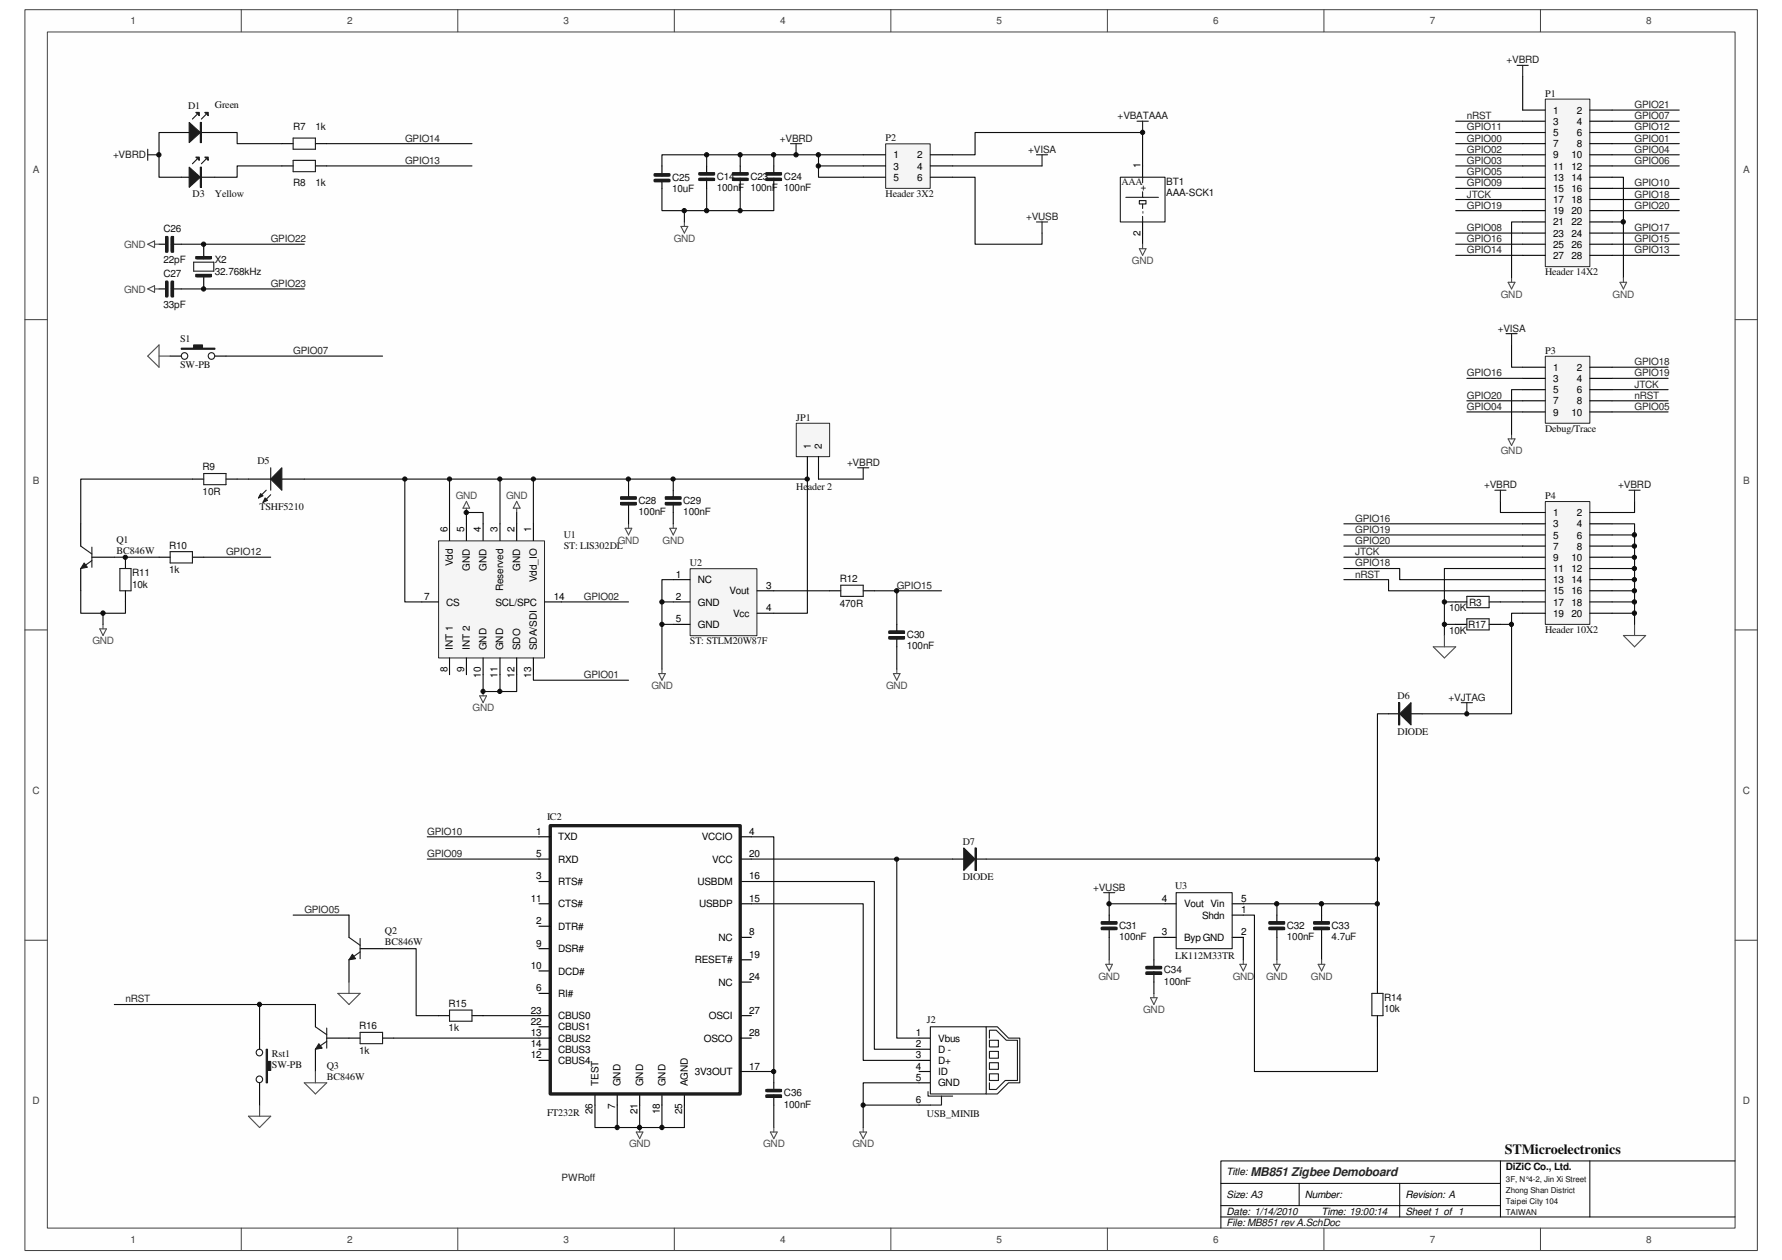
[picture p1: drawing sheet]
<svg xmlns="http://www.w3.org/2000/svg" width="420mm" height="297mm" viewBox="0 0 420 297" stroke-linecap="round" stroke-linejoin="round" font-family="sans-serif">
<path d="M5.9 2.3h408.4v292.5h-408.4z" fill="#fefefe"/>
<path d="M5.9 2.3h408.4v292.5h-408.4z" fill="none" stroke="#404040" stroke-width=".24"/>
<path d="M11.2 7.6h397.9v281.9h-397.9z" fill="#fefefe"/>
<g fill="none" stroke="#404040" stroke-width=".24">
<path d="M11.2 7.5h397.9v282h-397.9zM56.9 2.2v5.3M107.9 2.2v5.3M159 2.2v5.3M210 2.2v5.3M261.1 2.2v5.3M312.2 2.2v5.3M363.2 2.2v5.3M5.9 75.4h5.2M409.1 75.4h5.3M5.9 148.5h5.2M409.1 148.5h5.3"/>
<path d="M5.9 221.7h5.2M409.1 221.7h5.3M56.9 289.5v5.3M107.9 289.5v5.3M159 289.5v5.3M210 289.5v5.3M261.1 289.5v5.3M312.2 289.5v5.3M363.2 289.5v5.3"/>
</g>
<path d="M287.9 279h65.9M306.3 279v5.2M330 279v7.9M353.8 273.7v13.2M374.9 273.7v13.2M409.1 273.7h-121.2v15.8M287.9 284.2h65.9M287.9 286.9h121.2" fill="none" stroke="#000" stroke-width=".24"/>
<path d="M269.4 54.9v2.7M61.2 257.9v2.6" fill="none" stroke="#0e0e0e" stroke-width=".26"/>
<path d="M268.6 58.6h1.6l-.8 1.6zM269.4 57.6v1M58.6 263.1h5.2l-2.6 2.7zM61.2 260.5v2.6" fill="none" stroke="#4c4c4c" stroke-width=".26"/>
<path d="M61.2 244.7v2.7M61.2 255.3v2.6" fill="none" stroke="#000" stroke-width=".26"/>
<path d="M62.8 247.4h.3v2.8h.7v2.1h-.7v3h-.3z" fill-rule="evenodd" fill="#1c1c1c"/>
<g fill="none" stroke="#1c1c1c" stroke-width=".26">
<path d="M39.1 55.8h.5v3.6h-.5zM40.4 55.8h.5v3.6h-.5zM154.3 42.3h3.6v.5h-3.6zM154.3 41h3.6v.5h-3.6zM164.8 40.7h3.7v.5h-3.7zM164.8 42h3.7v.5h-3.7zM172.7 40.7h3.7v.5h-3.7zM172.7 42h3.7v.5h-3.7zM180.6 40.7h3.7v.5h-3.7zM180.6 42h3.7v.5h-3.7zM39.1 66.3h.5v3.7h-.5zM40.4 66.3h.5v3.7h-.5z"/>
<path d="M45.7 61.8h4.7v2.1h-4.7zM46.2 64.7h3.7v.5h-3.7zM46.2 60.5h3.7v.5h-3.7zM46.4 60.7h3.2M46.4 65h3.2M48 60.2v.5M48 65v.5M62.8 247.4h.3v2.8h.7v2.1h-.7v3h-.3z"/>
<circle cx="61.2" cy="254.4" r=".77"/>
<circle cx="61.2" cy="248.1" r=".77"/>
</g>
<g fill="none" stroke="#000" stroke-width=".26">
<path d="M156.1 39.1v1.9M166.6 39.1v1.6M174.5 39.1v1.6M182.4 39.1v1.6M37.5 57.6h1.6M40.9 57.6h1.8M48 57.6v2.6M156.1 42.8v1.6M166.6 42.5v1.9M174.5 42.5v1.9M182.4 42.5v1.9M37.5 68.1h1.6"/>
<path d="M40.9 68.1h1.8M48 65.5v2.6M40.1 83.9h2.6M50.7 83.9h2.6"/>
</g>
<g fill="none" stroke="#1c1c1c" stroke-width=".79">
<path d="M39.3 56v3.2M40.6 56v3.2M154.5 42.5h3.2M154.5 41.2h3.2M165 41h3.2M165 42.3h3.2M173 41h3.1M173 42.3h3.1M180.9 41h3.1M180.9 42.3h3.1M39.3 66.5v3.2M40.6 66.5v3.2"/>
<path d="M46.4 65h3.2M46.4 60.7h3.2"/>
</g>
<path d="M156.1 39.1v-2.6h26.3v2.6M166.6 36.5v2.6M174.5 36.5v2.6M42.7 57.6h29M156.1 44.4v5.3h18.4M161.4 49.7v2.6M166.6 44.4v5.3M174.5 44.4v5.3h7.9v-5.3M42.7 68.1h29" fill="none" stroke="#0e0e0e" stroke-width=".26"/>
<path d="M34.8 57.6l1.6-.8v1.6zM36.4 57.6h1.1M160.6 53.4h1.6l-.8 1.5zM161.4 52.3v1.1M34.8 68.1l1.6-.7v1.5zM36.4 68.1h1.1" fill="none" stroke="#4c4c4c" stroke-width=".26"/>
<path d="M42.7 82.1h3v-.8h2v.8h3v.2h-8z" fill-rule="evenodd" fill="#1c1c1c"/>
<g fill="none" stroke="#1c1c1c" stroke-width=".26">
<path d="M46.4 37.5l-1 1.1M48.5 37.5l-1 1.1M42.7 82.1h3v-.8h2v.8h3v.2h-8z"/>
<circle cx="43.5" cy="83.9" r=".77"/>
<circle cx="49.8" cy="83.9" r=".77"/>
</g>
<path d="M42.7 41.8h1.9M47.5 41.8h3.2" fill="none" stroke="#000" stroke-width=".26"/>
<path d="M44.6 39.4l2.6 2.4-2.6 2.4z" fill="#1c1c1c"/>
<path d="M44.6 39.4l2.6 2.4-2.6 2.4zM47.2 39.4h.3v4.8h-.3z" fill="none" stroke="#1c1c1c" stroke-width=".26"/>
<path d="M47.4 39.4v4.8" fill="none" stroke="#1c1c1c" stroke-width=".25"/>
<path d="M48.3 37h.8v.8z" fill="#1c1c1c"/>
<path d="M48.3 37h.8v.8z" fill="none" stroke="#1c1c1c" stroke-width=".26"/>
<path d="M46.2 37h.8v.8z" fill="#1c1c1c"/>
<path d="M46.2 37h.8v.8zM46.4 27l-1 1.1M48.5 27l-1 1.1" fill="none" stroke="#1c1c1c" stroke-width=".26"/>
<path d="M42.7 31.2h1.9M47.5 31.2h3.2" fill="none" stroke="#000" stroke-width=".26"/>
<path d="M44.6 28.9l2.6 2.3-2.6 2.4z" fill="#1c1c1c"/>
<path d="M44.6 28.9l2.6 2.3-2.6 2.4zM47.2 28.9h.3v4.7h-.3z" fill="none" stroke="#1c1c1c" stroke-width=".26"/>
<path d="M47.4 28.9v4.7" fill="none" stroke="#1c1c1c" stroke-width=".25"/>
<path d="M48.3 26.5h.8v.8z" fill="#1c1c1c"/>
<path d="M48.3 26.5h.8v.8z" fill="none" stroke="#1c1c1c" stroke-width=".26"/>
<path d="M46.2 26.5h.8v.8z" fill="#1c1c1c"/>
<path d="M46.2 26.5h.8v.8zM69.1 32.6h5.3v2.6h-5.3zM69.1 37.8h5.3v2.7h-5.3z" fill="none" stroke="#1c1c1c" stroke-width=".26"/>
<path d="M66.5 33.9h2.6M66.5 39.1h2.6M74.4 33.9h2.6M74.4 39.1h2.6" fill="none" stroke="#000" stroke-width=".26"/>
<path d="M42.7 31.2h-5.2v10.6h5.2M50.7 31.2h5.2v2.7h10.6M66.5 39.1h-10.6v2.7h-5.2M77 39.1h34.3M77 33.9h34.3" fill="none" stroke="#0e0e0e" stroke-width=".26"/>
<path d="M162.8 134.1h15.7v15.8h-15.7z" fill="#f5f5f5"/>
<path d="M162.7 134.1h15.8v15.8h-15.8z" fill="none" stroke="#262626" stroke-width=".24"/>
<path d="M158.7 136.7h4M178.5 139.3h3.9M158.7 141.9h4M158.7 147.2h4M178.5 144.6h3.9" fill="none" stroke="#000" stroke-width=".26"/>
<path d="M103.5 127.6h24.9v27.5h-24.9z" fill="#f5f5f5"/>
<path d="M103.4 127.5h25v27.6h-25z" fill="none" stroke="#262626" stroke-width=".24"/>
<g fill="none" stroke="#000" stroke-width=".26">
<path d="M106 123.5v3.9M110 123.5v3.9M113.9 123.5v3.9M117.9 123.5v3.9M121.8 123.5v3.9M125.8 123.5v3.9M99.4 141.9h4M106 155.1v3.9M110 155.1v3.9M113.9 155.1v3.9M117.9 155.1v3.9M121.8 155.1v3.9"/>
<path d="M125.8 155.1v3.9M128.4 141.9h4"/>
</g>
<path d="M110 118.2l.7 1.6h-1.5zM110 119.8v1M121.8 118.2l.8 1.6h-1.6zM121.8 119.8v1M155.3 158.8h1.6l-.8 1.6zM156.1 157.7v1.1M113.1 164h1.6l-.8 1.7zM113.9 163v1" fill="none" stroke="#4c4c4c" stroke-width=".26"/>
<path d="M110 123.5v-2.7h3.9v2.7M121.8 120.8v2.7M158.7 136.7h-2.6v21M113.9 159v4h4v-4M156.1 141.9h2.6M156.1 147.2h2.6" fill="none" stroke="#0e0e0e" stroke-width=".26"/>
<path d="M187.8 99.8h7.8v7.9h-7.8z" fill="#f5f5f5"/>
<path d="M187.7 99.8h7.9v7.9h-7.9z" fill="none" stroke="#262626" stroke-width=".24"/>
<path d="M148.2 115.6v1.5M148.2 119v1.8M158.7 115.6v1.5M158.7 119v1.8M190.4 107.7v5.2M193 107.7v5.2M195.6 139.3h2.6M203.5 139.3h2.7M211.4 147.2v1.6M211.4 150.6v1.9" fill="none" stroke="#000" stroke-width=".26"/>
<g fill="none" stroke="#0e0e0e" stroke-width=".26">
<path d="M343.2 31.2h15.8M343.2 33.9h15.8M343.2 36.5h15.8M380.1 31.2h15.8M380.1 33.9h15.8M380.1 36.5h15.8M380.1 28.6h15.8M380.1 39.1h15.8M343.2 41.8h15.8M343.2 44.4h15.8M343.2 47h15.8M343.2 49.7h15.8"/>
<path d="M343.2 54.9h15.8M343.2 57.6h15.8M380.1 41.8h2.7v10.5M380.1 52.3h2.7v13.2M380.1 44.4h15.8M380.1 47h15.8M380.1 49.7h15.8M380.1 54.9h15.8M380.1 57.6h15.8M343.2 60.2h15.8M380.1 60.2h15.8M53.3 83.9h36.9"/>
<path d="M106 112.9h-10.5v29h3.9M125.8 112.9h64.6v31.7h-8M148.2 112.9v2.7M158.7 112.9v2.7M193 112.9h10.5M148.2 120.8v2.7M158.7 120.8v2.7M182.4 139.3h13.2M206.2 139.3h5.2v7.9M211.4 139.3h10.6M132.4 141.9h15.8M211.4 152.5v5.2"/>
</g>
<path d="M146.3 117.1h3.7v.6h-3.7zM146.3 118.4h3.7v.6h-3.7zM156.9 117.1h3.7v.6h-3.7zM156.9 118.4h3.7v.6h-3.7zM198.2 138h5.3v2.6h-5.3zM209.6 148.8h3.7v.5h-3.7zM209.6 150.1h3.7v.5h-3.7z" fill="none" stroke="#1c1c1c" stroke-width=".26"/>
<path d="M146.6 117.4h3.2M146.6 118.7h3.2M157.1 117.4h3.2M157.1 118.7h3.2M209.8 149.1h3.2M209.8 150.4h3.2" fill="none" stroke="#1c1c1c" stroke-width=".79"/>
<path d="M355.6 66.5h1.6l-.8 1.6zM356.4 65.5v1M382 66.5h1.5l-.7 1.6zM382.8 65.5v1M34.8 83.9l2.7-2.6v5.3zM37.5 83.9h2.6M147.4 124.5h1.6l-.8 1.6zM148.2 123.5v1M157.9 124.5h1.6l-.8 1.6zM158.7 123.5v1M210.6 158.8h1.6l-.8 1.6zM211.4 157.7v1.1" fill="none" stroke="#4c4c4c" stroke-width=".26"/>
<path d="M364.4 84h10.5v15.8h-10.5z" fill="#f5f5f5"/>
<path d="M364.4 84h10.5v15.8h-10.5z" fill="none" stroke="#262626" stroke-width=".24"/>
<g fill="none" stroke="#000" stroke-width=".26">
<path d="M269.4 39.1v2.7M269.4 52.3v2.6M359 86.6h5.3M359 89.2h5.3M359 91.9h5.3M359 94.5h5.3M359 97.1h5.3M374.9 86.6h5.2M374.9 89.2h5.2M374.9 91.9h5.2M374.9 94.5h5.2M374.9 97.1h5.2"/>
<path d="M182.4 255.3v1.5M182.4 258.7v1.8M216.7 244.7h2.7M216.7 247.4h2.7M216.7 250h2.7M216.7 252.6h2.7M216.7 255.3h2.7M216.7 260.5h2.7"/>
</g>
<path d="M355.6 103.5h1.6l-.8 1.5zM356.4 102.4v1.1M150 266.9h1.6l-.8 1.5zM150.8 265.8v1.1M202.7 266.9h1.6l-.8 1.5zM203.5 265.8v1.1" fill="none" stroke="#4c4c4c" stroke-width=".26"/>
<g fill="none" stroke="#0e0e0e" stroke-width=".26">
<path d="M343.2 28.6h15.8M343.2 39.1h15.8M359 52.3h-2.6v13.2M345.9 97.1h13.1M345.9 94.5h13.1M345.9 89.2h13.1M356.4 81.3v5.3h2.6M359 91.9h-2.6v10.5M380.1 91.9h13.2M380.1 97.1h13.2M380.1 94.5h13.2M380.1 89.2h13.2"/>
<path d="M380.1 86.6h13.2M100.7 197.3h26.4M100.7 202.5h26.4M177.2 207.8h29v39.6h10.5M177.2 252.6h5.2v2.7M145.5 260.5v5.3h10.6v-5.3M182.4 260.5v5.3"/>
</g>
<g fill="none" stroke="#1c1c1c" stroke-width=".26">
<path d="M357.7 15.4h2.6M359 15.4v2.6M268.1 28.6h2.7M269.4 28.6v2.6M264.1 41.8h10.6v10.5h-10.6zM265.5 46.5h7.6M268.6 47.3h1.6v.8h-1.6zM269.4 41.8v1.3M269.4 45.2v1.3M269.4 48.1v1M269.4 51v1.3M180.6 256.8h3.7v.5h-3.7z"/>
<path d="M180.6 258.1h3.7v.6h-3.7zM218.8 257.3v1.1h3.2M219.4 242.1h13.1v15.8h-13.1zM224.6 258.4h-2.6v2.1h-2.6M232.5 242.1h2.7l2.6 2.6h2.6v10.6h-2.6l-2.6 2.6h-2.7M233.3 245.2h2.1v1.6h-2.1zM233.3 247.9h2.1v1.6h-2.1zM233.3 250.5h2.1v1.6h-2.1zM233.3 253.2h2.1v1.5h-2.1zM233.3 244.7v-1.8h1.6l2.4 2.3h2.6v9.5h-2.9l-2.1 2.1h-1.6v-1.5"/>
</g>
<path d="M180.9 257.1h3.1M180.9 258.4h3.1" fill="none" stroke="#1c1c1c" stroke-width=".79"/>
<path d="M208.9 34h10.4v10.4h-10.4z" fill="#f5f5f5"/>
<path d="M208.8 33.9h10.5v10.5h-10.5z" fill="none" stroke="#262626" stroke-width=".24"/>
<g fill="none" stroke="#000" stroke-width=".26">
<path d="M203.5 36.5h5.3M203.5 39.1h5.3M219.4 36.5h5.2M219.4 39.1h5.2M203.5 41.8h5.3M219.4 41.8h5.2M261.5 215.7v1.6M261.5 219.2v1.8M301.1 215.7v1.6M301.1 219.2v1.8M311.6 215.7v1.6M311.6 219.2v1.8"/>
<path d="M103.4 239.4h2.6M111.3 239.4h2.6M272.1 226.3v1.5M272.1 229.7v1.8M82.3 244.7h2.6M90.2 244.7h2.6"/>
</g>
<g fill="none" stroke="#0e0e0e" stroke-width=".26">
<path d="M359 18v8M182.4 36.5h10.6v5.3h10.5M193 36.5h10.5M193 39.1h10.5M224.6 36.5h5.3v-5.3h39.5v7.9M224.6 39.1h21.1M380.1 26h15.8M224.6 41.8h5.3v15.8h15.8v-2.7M117.9 112.9h7.9v10.6M106 123.5v-10.6h11.9v10.6M125.8 159v1.4h22.4M177.2 197.3h5.2v55.3"/>
<path d="M177.2 213.1h26.3v36.9h13.2M274.7 213.1h-13.2v2.6M113.9 239.4h13.2M261.5 221v5.3M272.1 231.5v2.7M274.7 221h-2.6v5.3M293.1 221v5.3M301.1 221v5.3M311.6 221v5.3M92.8 244.7h34.3M140.3 260.5v5.3h5.2M161.4 260.5v5.3h-5.3"/>
</g>
<g fill="none" stroke="#1c1c1c" stroke-width=".26">
<path d="M34.8 36.5h2.7M34.8 35.2v2.6M186.4 33.9h2.6M187.7 33.9v2.6M244.4 36.5h2.6M245.7 36.5v2.6M244.4 52.3h2.6M245.7 52.3v2.6M355.1 78.7h2.6M356.4 78.7v2.6M202.2 110.3h2.6M203.5 110.3v2.6"/>
<path d="M259.7 217.3h3.6v.5h-3.6zM259.7 218.6h3.6v.6h-3.6zM260.2 210.4h2.6M261.5 210.4v2.7M299.2 217.3h3.7v.5h-3.7zM299.2 218.6h3.7v.6h-3.7zM309.7 217.3h3.7v.5h-3.7zM309.7 218.6h3.7v.6h-3.7zM106 238.1h5.3v2.6h-5.3zM270.2 227.8h3.7v.6h-3.7zM270.2 229.2h3.7v.5h-3.7zM84.9 243.4h5.3v2.6h-5.3z"/>
</g>
<path d="M259.9 217.6h3.2M259.9 218.9h3.2M299.5 217.6h3.1M299.5 218.9h3.1M310 217.6h3.2M310 218.9h3.2M270.5 228.1h3.1M270.5 229.4h3.1" fill="none" stroke="#1c1c1c" stroke-width=".79"/>
<path d="M260.7 227.3h1.6l-.8 1.6zM261.5 226.3v1M271.3 235.2h1.5l-.7 1.6zM272.1 234.2v1M292.3 227.3h1.6l-.8 1.6zM293.1 226.3v1M300.3 227.3h1.5l-.7 1.6zM301.1 226.3v1M310.8 227.3h1.6l-.8 1.6zM311.6 226.3v1M181.6 266.9h1.6l-.8 1.5zM182.4 265.8v1.1" fill="none" stroke="#4c4c4c" stroke-width=".26"/>
<path d="M364.4 23.4h10.5v39.5h-10.5z" fill="#f5f5f5"/>
<path d="M364.4 23.4h10.5v39.5h-10.5z" fill="none" stroke="#262626" stroke-width=".24"/>
<g fill="none" stroke="#000" stroke-width=".26">
<path d="M359 26h5.3M359 28.6h5.3M359 31.2h5.3M359 33.9h5.3M359 36.5h5.3M359 39.1h5.3M374.9 26h5.2M374.9 28.6h5.2M374.9 31.2h5.2M374.9 33.9h5.2M374.9 36.5h5.2M374.9 39.1h5.2"/>
<path d="M359 41.8h5.3M359 44.4h5.3M359 47h5.3M359 49.7h5.3M359 52.3h5.3M359 54.9h5.3M359 57.6h5.3M374.9 41.8h5.2M374.9 44.4h5.2M374.9 47h5.2M374.9 49.7h5.2M374.9 52.3h5.2"/>
<path d="M374.9 54.9h5.2M374.9 57.6h5.2M359 60.2h5.3M374.9 60.2h5.2M58.6 112.9h5.2M66.5 112.9h5.2"/>
</g>
<path d="M69.1 215.7h13.2" fill="none" stroke="#0e0e0e" stroke-width=".26"/>
<path d="M66.5 110.3v5.3l-2.7-2.7z" fill="#1c1c1c"/>
<path d="M62.8 115.6l-1.9 1.8M63.8 116.6l-1.8 1.8M66.5 110.3v5.3l-2.7-2.7z" fill="none" stroke="#1c1c1c" stroke-width=".26"/>
<path d="M61.5 116.4l.5 .5-1.1 .5z" fill="#1c1c1c"/>
<path d="M61.5 116.4l.5 .5-1.1 .5z" fill="none" stroke="#1c1c1c" stroke-width=".26"/>
<path d="M62.5 117.4l.6 .5-1.1 .5z" fill="#1c1c1c"/>
<path d="M48 111.6h5.3v2.7h-5.3zM62.5 117.4l.6 .5-1.1 .5zM63.8 110.3v5.3M19 128.7l2.7 1.9M21.7 132.2l-2.7 1.8M21.7 129v4.7" fill="none" stroke="#1c1c1c" stroke-width=".26"/>
<path d="M45.4 112.9h2.6M53.3 112.9h2.6M19 123.5v5.2M19 134v5.3M21.7 131.4h5.3" fill="none" stroke="#000" stroke-width=".26"/>
<path d="M55.9 112.9h2.7" fill="none" stroke="#0e0e0e" stroke-width=".26"/>
<path d="M19.8 132.7l.8 1-1.6 .3z" fill="#1c1c1c"/>
<path d="M19.8 132.7l.8 1-1.6 .3z" fill="none" stroke="#1c1c1c" stroke-width=".24"/>
<g fill="none" stroke="#0e0e0e" stroke-width=".26">
<path d="M45.4 112.9h-26.4v10.6M71.7 112.9h23.8M385.4 118.2v2.6h-5.3M19 139.3v5.3h10.6v-2.7M27 131.4h10.5M48 131.4h15.8M316.9 134h13.1v2.7h29M316.9 136.7h10.5v2.6h31.6M316.9 131.4h42.1M316.9 123.5h42.1M316.9 128.7h42.1M316.9 126.1h42.1"/>
<path d="M24.3 144.6v2.6M121.8 159v4h-3.9M211.4 202.5v42.2h5.3M293.1 213.1h18.5v2.6M301.1 213.1v2.6M27 236.8h47.4M216.7 255.3h-13.2v5.2h13.2M150.8 260.5v5.3M203.5 260.5v5.3"/>
</g>
<path d="M29.6 131.4v2.6M29.6 139.3v2.6M37.5 131.4h2.6M45.4 131.4h2.6M327.4 168.3h2.6M332.7 168.3h2.6M274.7 213.1h2.6M290.5 213.1h2.6M290.5 215.7h2.6M274.7 221h2.6M290.5 221h2.6" fill="none" stroke="#000" stroke-width=".26"/>
<path d="M384.1 115.6h2.6M385.4 115.6v2.6M28.3 134h2.6v5.3h-2.6zM40.1 130h5.3v2.7h-5.3zM329.8 165.7h.2v5.2h-.2zM344.5 165.7h2.7M345.9 165.7v2.6M277.3 210.4h13.2v13.2h-13.2z" fill="none" stroke="#1c1c1c" stroke-width=".26"/>
<path d="M23.5 148.3h1.6l-.8 1.5zM24.3 147.2v1.1" fill="none" stroke="#4c4c4c" stroke-width=".26"/>
<path d="M329.9 165.7v5.2" fill="none" stroke="#1c1c1c" stroke-width=".25"/>
<path d="M330 168.3l2.7-2.6v5.2z" fill="#1c1c1c"/>
<path d="M330 168.3l2.7-2.6v5.2zM229.9 199.9h.3v5.3h-.3z" fill="none" stroke="#1c1c1c" stroke-width=".26"/>
<path d="M224.6 202.5h2.6M229.9 202.5h2.6" fill="none" stroke="#000" stroke-width=".26"/>
<path d="M230 199.9v5.3" fill="none" stroke="#1c1c1c" stroke-width=".25"/>
<path d="M227.2 199.9l2.7 2.6-2.7 2.7z" fill="#1c1c1c"/>
<path d="M345.9 140.6h5.2v2.7h-5.2zM345.9 145.9h5.2v2.6h-5.2zM227.2 199.9l2.7 2.6-2.7 2.7z" fill="none" stroke="#1c1c1c" stroke-width=".26"/>
<g fill="none" stroke="#0e0e0e" stroke-width=".26">
<path d="M353.8 118.2v2.6h5.2M359 134h-18.4v15.8M380.1 123.5h5.3v23.7M380.1 126.1h5.3M380.1 128.7h5.3M380.1 131.4h5.3M380.1 134h5.3M380.1 136.7h5.3M380.1 139.3h5.3M340.6 141.9h2.6M340.6 147.2h2.6M353.8 141.9h5.2"/>
<path d="M380.1 141.9h5.3M380.1 144.6h5.3M327.4 168.3h-2.6v34.2M177.2 202.5h47.4"/>
</g>
<path d="M337.9 152.5h5.3l-2.6 2.6zM340.6 149.8v2.7M382.8 149.8h5.2l-2.6 2.7zM385.4 147.2v2.6" fill="none" stroke="#4c4c4c" stroke-width=".26"/>
<path d="M343.2 141.9h2.7M343.2 147.2h2.7M351.1 141.9h2.7M351.1 147.2h2.7" fill="none" stroke="#000" stroke-width=".26"/>
<path d="M364.4 118.3h10.5v28.9h-10.5z" fill="#f5f5f5"/>
<path d="M364.4 118.2h10.5v29h-10.5z" fill="none" stroke="#262626" stroke-width=".24"/>
<g fill="none" stroke="#000" stroke-width=".26">
<path d="M359 120.8h5.3M359 123.5h5.3M359 126.1h5.3M359 128.7h5.3M359 131.4h5.3M359 134h5.3M359 136.7h5.3M359 139.3h5.3M374.9 120.8h5.2M374.9 123.5h5.2M374.9 126.1h5.2M374.9 128.7h5.2"/>
<path d="M374.9 131.4h5.2M374.9 134h5.2M374.9 136.7h5.2M374.9 139.3h5.2M359 141.9h5.3M359 144.6h5.3M374.9 141.9h5.2M374.9 144.6h5.2M127.1 197.3h2.6M174.5 197.3h2.7M82.3 215.7v5.3M127.1 202.5h2.6"/>
<path d="M127.1 207.8h2.6M127.1 213.1h2.6M127.1 218.4h2.6M174.5 202.5h2.7M174.5 207.8h2.7M174.5 213.1h2.7M82.3 226.3v5.2M84.9 223.6h5.3M127.1 239.4h2.6M127.1 234.2h2.6M127.1 228.9h2.6M127.1 223.6h2.6"/>
<path d="M174.5 221h2.7M174.5 226.3h2.7M174.5 231.5h2.7M174.5 239.4h2.7M324.8 231.5v2.7M324.8 239.4v2.7M127.1 250h2.6M127.1 247.4h2.6M127.1 242.1h2.6M127.1 244.7h2.6M140.3 257.9v2.6M145.5 257.9v2.6"/>
<path d="M150.8 257.9v2.6M156.1 257.9v2.6M161.4 257.9v2.6M174.5 244.7h2.7M174.5 252.6h2.7"/>
</g>
<path d="M352.5 115.6h2.6M353.8 115.6v2.6M82.3 221l2.6 1.8M84.9 224.4l-2.6 1.9M84.9 221.2v4.8M323.5 234.2h2.6v5.2h-2.6z" fill="none" stroke="#1c1c1c" stroke-width=".26"/>
<path d="M356.4 147.2v21.1h-21.1M359 144.6h-2.6v2.6h-2.6M232.5 202.5h92.3v29M311.6 213.1h13.2" fill="none" stroke="#0e0e0e" stroke-width=".26"/>
<path d="M129.7 194.6h44.8v63.3h-44.8z" fill="none" stroke="#1c1c1c" stroke-width=".79"/>
<path d="M83.1 225l.8 1-1.6 .3z" fill="#1c1c1c"/>
<path d="M83.1 225l.8 1-1.6 .3z" fill="none" stroke="#1c1c1c" stroke-width=".24"/>
<path d="M90.2 223.6h7.9v15.8h5.3" fill="none" stroke="#0e0e0e" stroke-width=".26"/>
<path d="M79.7 234.2h5.2l-2.6 2.6zM82.3 231.5v2.7" fill="none" stroke="#4c4c4c" stroke-width=".26"/>
<path d="M74.4 236.8v5.3M74.4 247.4v5.2M77 244.7h5.3" fill="none" stroke="#000" stroke-width=".26"/>
<path d="M74.4 242.1l2.6 1.8M77 245.5l-2.6 1.9M77 242.4v4.7" fill="none" stroke="#1c1c1c" stroke-width=".26"/>
<path d="M75.2 246l.8 1.1-1.6 .3z" fill="#1c1c1c"/>
<path d="M75.2 246l.8 1.1-1.6 .3z" fill="none" stroke="#1c1c1c" stroke-width=".24"/>
<path d="M293.1 215.7h2.7v36.9h29v-10.5M61.2 236.8v7.9" fill="none" stroke="#0e0e0e" stroke-width=".26"/>
<path d="M71.7 255.3h5.3l-2.6 2.6zM74.4 252.6v2.7" fill="none" stroke="#4c4c4c" stroke-width=".26"/>
<circle cx="24.3" cy="144.5" r=".52" fill="#0e0e0e"/>
<circle cx="24.3" cy="144.5" r=".52" fill="none" stroke="#0e0e0e" stroke-width=".24"/>
<circle cx="29.6" cy="131.4" r=".49" fill="#0e0e0e"/>
<circle cx="29.6" cy="131.4" r=".49" fill="none" stroke="#0e0e0e" stroke-width=".24"/>
<circle cx="37.4" cy="36.5" r=".51" fill="#0e0e0e"/>
<circle cx="37.4" cy="36.5" r=".51" fill="none" stroke="#0e0e0e" stroke-width=".24"/>
<circle cx="48" cy="68.1" r=".51" fill="#0e0e0e"/>
<circle cx="48" cy="68.1" r=".51" fill="none" stroke="#0e0e0e" stroke-width=".24"/>
<circle cx="48" cy="57.6" r=".51" fill="#0e0e0e"/>
<circle cx="48" cy="57.6" r=".51" fill="none" stroke="#0e0e0e" stroke-width=".24"/>
<circle cx="61.2" cy="236.8" r=".51" fill="#0e0e0e"/>
<circle cx="61.2" cy="236.8" r=".51" fill="none" stroke="#0e0e0e" stroke-width=".24"/>
<circle cx="95.5" cy="112.9" r=".5" fill="#0e0e0e"/>
<circle cx="95.5" cy="112.9" r=".5" fill="none" stroke="#0e0e0e" stroke-width=".24"/>
<circle cx="106" cy="112.9" r=".5" fill="#0e0e0e"/>
<circle cx="106" cy="112.9" r=".5" fill="none" stroke="#0e0e0e" stroke-width=".24"/>
<circle cx="109.9" cy="120.8" r=".51" fill="#0e0e0e"/>
<circle cx="109.9" cy="120.8" r=".51" fill="none" stroke="#0e0e0e" stroke-width=".24"/>
<circle cx="113.9" cy="163" r=".5" fill="#0e0e0e"/>
<circle cx="113.9" cy="163" r=".5" fill="none" stroke="#0e0e0e" stroke-width=".24"/>
<circle cx="117.8" cy="163" r=".51" fill="#0e0e0e"/>
<circle cx="117.8" cy="163" r=".51" fill="none" stroke="#0e0e0e" stroke-width=".24"/>
<circle cx="117.9" cy="112.9" r=".5" fill="#0e0e0e"/>
<circle cx="117.9" cy="112.9" r=".5" fill="none" stroke="#0e0e0e" stroke-width=".24"/>
<circle cx="125.8" cy="112.9" r=".5" fill="#0e0e0e"/>
<circle cx="125.8" cy="112.9" r=".5" fill="none" stroke="#0e0e0e" stroke-width=".24"/>
<circle cx="145.5" cy="265.8" r=".51" fill="#0e0e0e"/>
<circle cx="145.5" cy="265.8" r=".51" fill="none" stroke="#0e0e0e" stroke-width=".24"/>
<circle cx="148.2" cy="112.9" r=".5" fill="#0e0e0e"/>
<circle cx="148.2" cy="112.9" r=".5" fill="none" stroke="#0e0e0e" stroke-width=".24"/>
<circle cx="150.8" cy="265.8" r=".51" fill="#0e0e0e"/>
<circle cx="150.8" cy="265.8" r=".51" fill="none" stroke="#0e0e0e" stroke-width=".24"/>
<circle cx="156.1" cy="265.8" r=".52" fill="#0e0e0e"/>
<circle cx="156.1" cy="265.8" r=".52" fill="none" stroke="#0e0e0e" stroke-width=".24"/>
<circle cx="156.1" cy="147.2" r=".51" fill="#0e0e0e"/>
<circle cx="156.1" cy="147.2" r=".51" fill="none" stroke="#0e0e0e" stroke-width=".24"/>
<circle cx="156.1" cy="141.9" r=".51" fill="#0e0e0e"/>
<circle cx="156.1" cy="141.9" r=".51" fill="none" stroke="#0e0e0e" stroke-width=".24"/>
<circle cx="158.7" cy="112.9" r=".5" fill="#0e0e0e"/>
<circle cx="158.7" cy="112.9" r=".5" fill="none" stroke="#0e0e0e" stroke-width=".24"/>
<circle cx="161.3" cy="49.7" r=".51" fill="#0e0e0e"/>
<circle cx="161.3" cy="49.7" r=".51" fill="none" stroke="#0e0e0e" stroke-width=".24"/>
<circle cx="166.6" cy="49.7" r=".51" fill="#0e0e0e"/>
<circle cx="166.6" cy="49.7" r=".51" fill="none" stroke="#0e0e0e" stroke-width=".24"/>
<circle cx="166.6" cy="36.5" r=".51" fill="#0e0e0e"/>
<circle cx="166.6" cy="36.5" r=".51" fill="none" stroke="#0e0e0e" stroke-width=".24"/>
<circle cx="174.5" cy="49.7" r=".5" fill="#0e0e0e"/>
<circle cx="174.5" cy="49.7" r=".5" fill="none" stroke="#0e0e0e" stroke-width=".24"/>
<circle cx="174.5" cy="36.5" r=".5" fill="#0e0e0e"/>
<circle cx="174.5" cy="36.5" r=".5" fill="none" stroke="#0e0e0e" stroke-width=".24"/>
<circle cx="182.4" cy="252.6" r=".51" fill="#0e0e0e"/>
<circle cx="182.4" cy="252.6" r=".51" fill="none" stroke="#0e0e0e" stroke-width=".24"/>
<circle cx="182.4" cy="36.5" r=".51" fill="#0e0e0e"/>
<circle cx="182.4" cy="36.5" r=".51" fill="none" stroke="#0e0e0e" stroke-width=".24"/>
<circle cx="187.7" cy="36.5" r=".51" fill="#0e0e0e"/>
<circle cx="187.7" cy="36.5" r=".51" fill="none" stroke="#0e0e0e" stroke-width=".24"/>
<circle cx="190.3" cy="112.9" r=".49" fill="#0e0e0e"/>
<circle cx="190.3" cy="112.9" r=".49" fill="none" stroke="#0e0e0e" stroke-width=".24"/>
<circle cx="192.9" cy="39.1" r=".51" fill="#0e0e0e"/>
<circle cx="192.9" cy="39.1" r=".51" fill="none" stroke="#0e0e0e" stroke-width=".24"/>
<circle cx="192.9" cy="36.5" r=".51" fill="#0e0e0e"/>
<circle cx="192.9" cy="36.5" r=".51" fill="none" stroke="#0e0e0e" stroke-width=".24"/>
<circle cx="203.5" cy="260.5" r=".5" fill="#0e0e0e"/>
<circle cx="203.5" cy="260.5" r=".5" fill="none" stroke="#0e0e0e" stroke-width=".24"/>
<circle cx="211.4" cy="202.5" r=".49" fill="#0e0e0e"/>
<circle cx="211.4" cy="202.5" r=".49" fill="none" stroke="#0e0e0e" stroke-width=".24"/>
<circle cx="211.4" cy="139.3" r=".51" fill="#0e0e0e"/>
<circle cx="211.4" cy="139.3" r=".51" fill="none" stroke="#0e0e0e" stroke-width=".24"/>
<circle cx="261.5" cy="213.1" r=".51" fill="#0e0e0e"/>
<circle cx="261.5" cy="213.1" r=".51" fill="none" stroke="#0e0e0e" stroke-width=".24"/>
<circle cx="269.4" cy="31.2" r=".51" fill="#0e0e0e"/>
<circle cx="269.4" cy="31.2" r=".51" fill="none" stroke="#0e0e0e" stroke-width=".24"/>
<circle cx="301" cy="213.1" r=".51" fill="#0e0e0e"/>
<circle cx="301" cy="213.1" r=".51" fill="none" stroke="#0e0e0e" stroke-width=".24"/>
<circle cx="311.6" cy="213.1" r=".51" fill="#0e0e0e"/>
<circle cx="311.6" cy="213.1" r=".51" fill="none" stroke="#0e0e0e" stroke-width=".24"/>
<circle cx="324.7" cy="213.1" r=".51" fill="#0e0e0e"/>
<circle cx="324.7" cy="213.1" r=".51" fill="none" stroke="#0e0e0e" stroke-width=".24"/>
<circle cx="324.7" cy="202.5" r=".49" fill="#0e0e0e"/>
<circle cx="324.7" cy="202.5" r=".49" fill="none" stroke="#0e0e0e" stroke-width=".24"/>
<circle cx="340.6" cy="147.2" r=".51" fill="#0e0e0e"/>
<circle cx="340.6" cy="147.2" r=".51" fill="none" stroke="#0e0e0e" stroke-width=".24"/>
<circle cx="340.6" cy="141.9" r=".51" fill="#0e0e0e"/>
<circle cx="340.6" cy="141.9" r=".51" fill="none" stroke="#0e0e0e" stroke-width=".24"/>
<circle cx="345.8" cy="168.3" r=".5" fill="#0e0e0e"/>
<circle cx="345.8" cy="168.3" r=".5" fill="none" stroke="#0e0e0e" stroke-width=".24"/>
<circle cx="356.4" cy="147.2" r=".5" fill="#0e0e0e"/>
<circle cx="356.4" cy="147.2" r=".5" fill="none" stroke="#0e0e0e" stroke-width=".24"/>
<circle cx="382.7" cy="52.3" r=".52" fill="#0e0e0e"/>
<circle cx="382.7" cy="52.3" r=".52" fill="none" stroke="#0e0e0e" stroke-width=".24"/>
<circle cx="385.3" cy="144.5" r=".51" fill="#0e0e0e"/>
<circle cx="385.3" cy="144.5" r=".51" fill="none" stroke="#0e0e0e" stroke-width=".24"/>
<circle cx="385.4" cy="141.9" r=".51" fill="#0e0e0e"/>
<circle cx="385.4" cy="141.9" r=".51" fill="none" stroke="#0e0e0e" stroke-width=".24"/>
<circle cx="385.4" cy="139.3" r=".51" fill="#0e0e0e"/>
<circle cx="385.4" cy="139.3" r=".51" fill="none" stroke="#0e0e0e" stroke-width=".24"/>
<circle cx="385.4" cy="136.6" r=".5" fill="#0e0e0e"/>
<circle cx="385.4" cy="136.6" r=".5" fill="none" stroke="#0e0e0e" stroke-width=".24"/>
<circle cx="385.4" cy="134" r=".5" fill="#0e0e0e"/>
<circle cx="385.4" cy="134" r=".5" fill="none" stroke="#0e0e0e" stroke-width=".24"/>
<circle cx="385.4" cy="131.4" r=".49" fill="#0e0e0e"/>
<circle cx="385.4" cy="131.4" r=".49" fill="none" stroke="#0e0e0e" stroke-width=".24"/>
<circle cx="385.4" cy="128.7" r=".51" fill="#0e0e0e"/>
<circle cx="385.4" cy="128.7" r=".51" fill="none" stroke="#0e0e0e" stroke-width=".24"/>
<circle cx="385.3" cy="126.1" r=".51" fill="#0e0e0e"/>
<circle cx="385.3" cy="126.1" r=".51" fill="none" stroke="#0e0e0e" stroke-width=".24"/>
<text font-size="3.3" fill="#0e0e0e" x="354.8" y="272">STMicroelectronics</text>
<text font-size="2.8" fill="#262626" x="294.8" y="277.2">MB851 Zigbee Demoboard</text>
<g font-size="2.4" fill="#404040">
<text x="30.8" y="5.7">1</text>
<text x="81.8" y="5.7">2</text>
<text x="132.9" y="5.7">3</text>
<text x="183.9" y="5.7">4</text>
<text x="235" y="5.7">5</text>
<text x="286" y="5.7">6</text>
<text x="337.1" y="5.7">7</text>
<text x="388.1" y="5.7">8</text>
<text x="7.7" y="40.9">A</text>
<text x="411" y="40.9">A</text>
<text x="7.7" y="114">B</text>
<text x="411" y="114">B</text>
<text x="7.7" y="187.2">C</text>
<text x="411" y="187.2">C</text>
<text x="7.7" y="260.3">D</text>
<text x="411" y="260.3">D</text>
<text x="30.8" y="292.9">1</text>
<text x="81.8" y="292.9">2</text>
<text x="132.9" y="292.9">3</text>
<text x="183.9" y="292.9">4</text>
<text x="235" y="292.9">5</text>
<text x="286" y="292.9">6</text>
<text x="337.1" y="292.9">7</text>
<text x="388.1" y="292.9">8</text>
</g>
<g font-size="2.4" fill="#1c1c1c">
<text x="355.2" y="14.9">+VBRD</text>
<text x="263.5" y="28.1">+VBATAAA</text>
<text x="183.9" y="33.4">+VBRD</text>
<text x="26.7" y="37.3">+VBRD</text>
<text x="242.4" y="36">+VISA</text>
<text x="264.4" y="43.6">AAA</text>
<text x="241.9" y="51.8">+VUSB</text>
<text x="353.1" y="78.2">+VISA</text>
<text x="199.7" y="109.8">+VBRD</text>
<text x="349.9" y="115.1">+VBRD</text>
<text x="381.5" y="115.1">+VBRD</text>
<text x="341.5" y="165.1">+VJTAG</text>
<text x="257.8" y="210">+VUSB</text>
</g>
<g font-size="2.4" fill="#0e0e0e">
<text x="364.3" y="22.8">P1</text>
<text x="44.4" y="25.7">D1</text>
<text x="50.7" y="25.4">Green</text>
<text x="69.1" y="30.7">R7</text>
<text x="74.4" y="30.7">1k</text>
<text x="208.8" y="33.3">P2</text>
<text x="45.4" y="46.5">D3</text>
<text x="50.7" y="46.5">Yellow</text>
<text x="69.1" y="43.9">R8</text>
<text x="74.4" y="43.9">1k</text>
<text x="158.5" y="42.6">C25</text>
<text x="158.5" y="45.3">10uF</text>
<text x="169" y="42.3">C14</text>
<text x="169" y="45">100nF 100nF 100nF</text>
<text x="176.9" y="42.3">C23</text>
<text x="184.8" y="42.3">C24</text>
<text x="208.8" y="46.5">Header 3X2</text>
<text x="275" y="43.6">BT1</text>
<text x="275" y="46.3">AAA-SCK1</text>
<text x="38.6" y="54.7">C26</text>
<text x="38.6" y="62.1">22pF</text>
<text x="38.6" y="65.3">C27</text>
<text x="50.7" y="62.1">X2</text>
<text x="50.7" y="64.7">32.768kHz</text>
<text x="364.3" y="64.9">Header 14X2</text>
<text x="38.6" y="72.6">33pF</text>
<text x="42.5" y="80.5">S1</text>
<text x="364.3" y="83.4">P3</text>
<text x="42.5" y="86.8">SW-PB</text>
<text x="187.7" y="99.2">JP1</text>
<text x="364.3" y="101.9">Debug/Trace</text>
<text x="47.8" y="110.9">R9</text>
<text x="60.7" y="109.5">D5</text>
<text x="47.8" y="116.7">10R</text>
<text x="150.6" y="118.8">C28</text>
<text x="161.1" y="118.8">C29</text>
<text x="187.7" y="115.6">Header 2</text>
<text x="364.3" y="117.6">P4</text>
<text x="61.2" y="120.3">TSHF5210</text>
<text x="150.6" y="121.4">100nF</text>
<text x="161.1" y="121.4">100nF</text>
<text x="27.5" y="127.9">Q1</text>
<text x="27.5" y="130.6">BC846W</text>
<text x="39.9" y="129.3">R10</text>
<text x="132.9" y="126.9">U1</text>
<text x="132.9" y="129.5">ST: LIS302DL</text>
<text x="31.2" y="135.9">R11</text>
<text x="39.9" y="135.1">1k</text>
<text x="162.7" y="133.5">U2</text>
<text x="198" y="137.2">R12</text>
<text x="31.2" y="138.5">10k</text>
<text x="198" y="143">470R</text>
<text x="346.4" y="142.7">R3</text>
<text x="341.7" y="144.1">10K</text>
<text x="341.7" y="149.4">10K</text>
<text x="346.1" y="148">R17</text>
<text x="364.3" y="149.3">Header 10X2</text>
<text x="162.7" y="151.9">ST: STLM20W87F</text>
<text x="213.8" y="150.4">C30</text>
<text x="213.8" y="153">100nF</text>
<text x="329.5" y="164.8">D6</text>
<text x="329.5" y="173.3">DIODE</text>
<text x="129" y="193.3">IC2</text>
<text x="227" y="199.1">D7</text>
<text x="227" y="207.5">DIODE</text>
<text x="277.1" y="209.6">U3</text>
<text x="90.8" y="220.2">Q2</text>
<text x="263.9" y="218.9">C31</text>
<text x="263.9" y="221.6">100nF</text>
<text x="303.4" y="218.9">C32</text>
<text x="303.4" y="221.6">100nF</text>
<text x="314" y="218.9">C33</text>
<text x="314" y="221.6">4.7uF</text>
<text x="90.8" y="222.8">BC846W</text>
<text x="277.1" y="226">LK112M33TR</text>
<text x="274.4" y="229.4">C34</text>
<text x="274.4" y="232.1">100nF</text>
<text x="105.8" y="237.4">R15</text>
<text x="326.4" y="236.1">R14</text>
<text x="326.4" y="238.7">10k</text>
<text x="84.7" y="242.7">R16</text>
<text x="105.8" y="243.2">1k</text>
<text x="218.6" y="241.3">J2</text>
<text x="64.1" y="249.2">Rst1</text>
<text x="64.1" y="251.8">SW-PB</text>
<text x="84.7" y="248.5">1k</text>
<text x="77" y="252.1">Q3</text>
<text x="77" y="254.7">BC846W</text>
<text x="129" y="263.1">FT232R</text>
<text x="184.8" y="258.4">C36</text>
<text x="184.8" y="261.1">100nF</text>
<text x="218.6" y="263.4">USB_MINIB</text>
<text x="355.1" y="275.8">DiZiC Co., Ltd.</text>
</g>
<g font-size="2.4" fill="#262626">
<text x="345.9" y="28.1">nRST</text>
<text x="385.4" y="28.1">GPIO07</text>
<text x="385.4" y="25.5">GPIO21</text>
<text x="95.5" y="33.4">GPIO14</text>
<text x="345.9" y="30.7">GPIO11</text>
<text x="345.9" y="33.4">GPIO00</text>
<text x="385.4" y="30.7">GPIO12</text>
<text x="385.4" y="33.4">GPIO01</text>
<text x="95.5" y="38.7">GPIO13</text>
<text x="345.9" y="41.3">GPIO05</text>
<text x="345.9" y="36">GPIO02</text>
<text x="345.9" y="38.7">GPIO03</text>
<text x="385.4" y="36">GPIO04</text>
<text x="385.4" y="38.7">GPIO06</text>
<text x="345.9" y="46.6">JTCK</text>
<text x="345.9" y="43.9">GPIO09</text>
<text x="385.4" y="43.9">GPIO10</text>
<text x="385.4" y="46.6">GPIO18</text>
<text x="345.9" y="49.2">GPIO19</text>
<text x="385.4" y="49.2">GPIO20</text>
<text x="63.9" y="57.1">GPIO22</text>
<text x="345.9" y="59.7">GPIO14</text>
<text x="345.9" y="57.1">GPIO16</text>
<text x="345.9" y="54.4">GPIO08</text>
<text x="385.4" y="57.1">GPIO15</text>
<text x="385.4" y="54.4">GPIO17</text>
<text x="385.4" y="59.7">GPIO13</text>
<text x="63.9" y="67.6">GPIO23</text>
<text x="69.1" y="83.4">GPIO07</text>
<text x="345.9" y="88.7">GPIO16</text>
<text x="385.4" y="86.1">GPIO18</text>
<text x="385.4" y="88.7">GPIO19</text>
<text x="345.9" y="94">GPIO20</text>
<text x="385.4" y="91.4">JTCK</text>
<text x="385.4" y="94">nRST</text>
<text x="345.9" y="96.6">GPIO04</text>
<text x="385.4" y="96.6">GPIO05</text>
<text x="319.5" y="125.6">GPIO19</text>
<text x="319.5" y="123">GPIO16</text>
<text x="53.3" y="130.9">GPIO12</text>
<text x="319.5" y="130.9">JTCK</text>
<text x="319.5" y="128.3">GPIO20</text>
<text x="319.5" y="136.1">nRST</text>
<text x="319.5" y="133.5">GPIO18</text>
<text x="137.7" y="141.4">GPIO02</text>
<text x="211.4" y="138.8">GPIO15</text>
<text x="137.7" y="159.9">GPIO01</text>
<text x="100.7" y="196.8">GPIO10</text>
<text x="100.7" y="202.1">GPIO09</text>
<text x="71.8" y="215.2">GPIO05</text>
<text x="29.6" y="236.3">nRST</text>
<text x="132.4" y="278.5">PWRoff</text>
</g>
<g font-size="2.4">
<text x="366.2" y="26.8">1</text>
<text x="366.2" y="29.4">3</text>
<text x="371.8" y="26.8">2</text>
<text x="371.8" y="29.4">4</text>
<text x="366.2" y="32">5</text>
<text x="366.2" y="34.7">7</text>
<text x="371.8" y="32">6</text>
<text x="371.8" y="34.7">8</text>
<text x="210.7" y="37.3">1</text>
<text x="210.7" y="40">3</text>
<text x="216.3" y="37.3">2</text>
<text x="216.3" y="40">4</text>
<text x="268.9" y="39.7" transform="rotate(-90 268.9 39.7)">1</text>
<text x="366.2" y="37.3">9</text>
<text x="366.2" y="40">11</text>
<text x="370.5" y="37.3">10</text>
<text x="370.5" y="40">12</text>
<text x="210.7" y="42.6">5</text>
<text x="216.3" y="42.6">6</text>
<text x="270.2" y="45" transform="rotate(-90 270.2 45)">+</text>
<text x="366.2" y="42.6">13</text>
<text x="366.2" y="45.3">15</text>
<text x="366.2" y="47.9">17</text>
<text x="370.5" y="42.6">14</text>
<text x="370.5" y="45.3">16</text>
<text x="370.5" y="47.9">18</text>
<text x="270.2" y="50.5" transform="rotate(-90 270.2 50.5)">-</text>
<text x="366.2" y="50.5">19</text>
<text x="366.2" y="53.1">21</text>
<text x="370.5" y="50.5">20</text>
<text x="370.5" y="53.1">22</text>
<text x="268.9" y="55.8" transform="rotate(-90 268.9 55.8)">2</text>
<text x="366.2" y="55.8">23</text>
<text x="366.2" y="58.4">25</text>
<text x="370.5" y="55.8">24</text>
<text x="370.5" y="58.4">26</text>
<text x="366.2" y="61">27</text>
<text x="370.5" y="61">28</text>
<text x="366.2" y="87.4">1</text>
<text x="371.8" y="87.4">2</text>
<text x="366.2" y="90">3</text>
<text x="366.2" y="92.7">5</text>
<text x="366.2" y="95.3">7</text>
<text x="371.8" y="90">4</text>
<text x="371.8" y="92.7">6</text>
<text x="371.8" y="95.3">8</text>
<text x="366.2" y="98">9</text>
<text x="370.5" y="98">10</text>
<text x="191.2" y="105.8" transform="rotate(-90 191.2 105.8)">1</text>
<text x="193.8" y="105.8" transform="rotate(-90 193.8 105.8)">2</text>
<text x="105.5" y="125.3" transform="rotate(-90 105.5 125.3)">6</text>
<text x="109.5" y="125.3" transform="rotate(-90 109.5 125.3)">5</text>
<text x="113.4" y="125.3" transform="rotate(-90 113.4 125.3)">4</text>
<text x="117.3" y="125.3" transform="rotate(-90 117.3 125.3)">3</text>
<text x="121.3" y="125.3" transform="rotate(-90 121.3 125.3)">2</text>
<text x="125.3" y="125.3" transform="rotate(-90 125.3 125.3)">1</text>
<text x="366.2" y="121.7">1</text>
<text x="366.2" y="124.3">3</text>
<text x="371.8" y="121.7">2</text>
<text x="371.8" y="124.3">4</text>
<text x="366.2" y="127">5</text>
<text x="366.2" y="129.6">7</text>
<text x="371.8" y="127">6</text>
<text x="371.8" y="129.6">8</text>
<text x="106.8" y="133.5" transform="rotate(-90 106.8 133.5)">Vdd</text>
<text x="110.8" y="134.5" transform="rotate(-90 110.8 134.5)">GND</text>
<text x="114.7" y="134.5" transform="rotate(-90 114.7 134.5)">GND</text>
<text x="122.6" y="134.5" transform="rotate(-90 122.6 134.5)">GND</text>
<text x="126.6" y="137.3" transform="rotate(-90 126.6 137.3)">Vdd_IO</text>
<text x="159.3" y="136.1">1</text>
<text x="164.5" y="137.5">NC</text>
<text x="366.2" y="132.2">9</text>
<text x="366.2" y="134.8">11</text>
<text x="366.2" y="137.5">13</text>
<text x="370.5" y="132.2">10</text>
<text x="370.5" y="134.8">12</text>
<text x="370.5" y="137.5">14</text>
<text x="100" y="141.4">7</text>
<text x="105.2" y="142.7">CS</text>
<text x="116.8" y="142.7">SCL/SPC</text>
<text x="118.6" y="139.4" transform="rotate(-90 118.6 139.4)">Reserved</text>
<text x="130.5" y="141.4">14</text>
<text x="159.3" y="141.4">2</text>
<text x="164.5" y="142.7">GND</text>
<text x="172" y="140.1">Vout</text>
<text x="180.6" y="138.8">3</text>
<text x="366.2" y="140.1">15</text>
<text x="366.2" y="142.7">17</text>
<text x="370.5" y="140.1">16</text>
<text x="370.5" y="142.7">18</text>
<text x="159.3" y="146.7">5</text>
<text x="164.5" y="148">GND</text>
<text x="172.8" y="145.4">Vcc</text>
<text x="180.6" y="144.1">4</text>
<text x="366.2" y="145.4">19</text>
<text x="370.5" y="145.4">20</text>
<text x="106.8" y="153.3" transform="rotate(-90 106.8 153.3)">INT 1</text>
<text x="110.8" y="153.3" transform="rotate(-90 110.8 153.3)">INT 2</text>
<text x="114.7" y="153.3" transform="rotate(-90 114.7 153.3)">GND</text>
<text x="118.6" y="153.3" transform="rotate(-90 118.6 153.3)">GND</text>
<text x="122.6" y="153.3" transform="rotate(-90 122.6 153.3)">SDO</text>
<text x="126.6" y="153.3" transform="rotate(-90 126.6 153.3)">SDA/SDI</text>
<text x="105.5" y="158.5" transform="rotate(-90 105.5 158.5)">8</text>
<text x="109.5" y="158.5" transform="rotate(-90 109.5 158.5)">9</text>
<text x="113.4" y="159.9" transform="rotate(-90 113.4 159.9)">10</text>
<text x="117.3" y="159.9" transform="rotate(-90 117.3 159.9)">11</text>
<text x="121.3" y="159.9" transform="rotate(-90 121.3 159.9)">12</text>
<text x="125.3" y="159.9" transform="rotate(-90 125.3 159.9)">13</text>
<text x="126.4" y="196.8">1</text>
<text x="176.6" y="196.8">4</text>
<text x="126.4" y="202.1">5</text>
<text x="131.6" y="203.4">RXD</text>
<text x="131.6" y="198.1">TXD</text>
<text x="165.5" y="198.1">VCCIO</text>
<text x="167.9" y="203.4">VCC</text>
<text x="176.6" y="202.1">20</text>
<text x="126.4" y="207.3">3</text>
<text x="131.6" y="208.7">RTS#</text>
<text x="164.5" y="208.7">USBDM</text>
<text x="176.6" y="207.3">16</text>
<text x="125.1" y="212.6">11</text>
<text x="131.6" y="213.9">CTS#</text>
<text x="164.8" y="213.9">USBDP</text>
<text x="176.6" y="212.6">15</text>
<text x="274" y="212.6">4</text>
<text x="279.2" y="213.9">Vout Vin</text>
<text x="292.6" y="212.6">5</text>
<text x="292.6" y="215.2">1</text>
<text x="126.4" y="217.8">2</text>
<text x="131.6" y="219.2">DTR#</text>
<text x="169.4" y="221.8">NC</text>
<text x="176.6" y="220.5">8</text>
<text x="274" y="220.5">3</text>
<text x="279.2" y="221.8">Byp GND</text>
<text x="283.5" y="216.5">Shdn</text>
<text x="292.6" y="220.5">2</text>
<text x="126.4" y="223.1">9</text>
<text x="131.6" y="224.5">DSR#</text>
<text x="163.8" y="227.1">RESET#</text>
<text x="176.6" y="225.8">19</text>
<text x="125.1" y="228.4">10</text>
<text x="126.4" y="233.7">6</text>
<text x="131.6" y="229.7">DCD#</text>
<text x="169.4" y="232.4">NC</text>
<text x="176.6" y="231.1">24</text>
<text x="125.1" y="239">23</text>
<text x="131.6" y="235">RI#</text>
<text x="176.6" y="239">27</text>
<text x="125.1" y="241.6">22</text>
<text x="125.1" y="244.2">13</text>
<text x="131.6" y="242.9">CBUS1</text>
<text x="131.6" y="240.3">CBUS0</text>
<text x="131.6" y="245.5">CBUS2</text>
<text x="166" y="245.5">OSCO</text>
<text x="167.1" y="240.3">OSCI</text>
<text x="176.6" y="244.2">28</text>
<text x="216" y="244.2">1</text>
<text x="221.2" y="245.5">Vbus</text>
<text x="125.1" y="249.5">12</text>
<text x="125.1" y="246.8">14</text>
<text x="131.6" y="250.8">CBUS4</text>
<text x="131.6" y="248.2">CBUS3</text>
<text x="216" y="246.8">2</text>
<text x="216" y="249.5">3</text>
<text x="221.2" y="248.2">D -</text>
<text x="221.2" y="250.8">D+</text>
<text x="141.1" y="256.1" transform="rotate(-90 141.1 256.1)">TEST</text>
<text x="146.3" y="256.1" transform="rotate(-90 146.3 256.1)">GND</text>
<text x="151.6" y="256.1" transform="rotate(-90 151.6 256.1)">GND</text>
<text x="156.9" y="256.1" transform="rotate(-90 156.9 256.1)">GND</text>
<text x="162.2" y="256.1" transform="rotate(-90 162.2 256.1)">AGND</text>
<text x="163.8" y="253.4">3V3OUT</text>
<text x="176.6" y="252.1">17</text>
<text x="216" y="252.1">4</text>
<text x="216" y="254.8">5</text>
<text x="221.2" y="253.4">ID</text>
<text x="221.2" y="256.1">GND</text>
<text x="139.7" y="262.6" transform="rotate(-90 139.7 262.6)">26</text>
<text x="145" y="261.3" transform="rotate(-90 145 261.3)">7</text>
<text x="150.3" y="262.6" transform="rotate(-90 150.3 262.6)">21</text>
<text x="155.6" y="262.6" transform="rotate(-90 155.6 262.6)">18</text>
<text x="160.9" y="262.6" transform="rotate(-90 160.9 262.6)">25</text>
<text x="216" y="260.1">6</text>
<text x="289.2" y="277.1">Title:</text>
<text x="289.2" y="282.4">Size: A3</text>
<text x="289.2" y="286.3">Date: 1/14/2010</text>
<text x="307.7" y="282.4">Number:</text>
<text x="311.6" y="286.3">Time: 19:00:14</text>
<text x="331.4" y="282.4">Revision: A</text>
<text x="331.4" y="286.3">Sheet 1 of 1</text>
<text x="289.2" y="289">File: MB851 rev A.SchDoc</text>
</g>
<g font-size="2.4" fill="#4c4c4c">
<text x="29.2" y="58.4">GND</text>
<text x="158.9" y="57">GND</text>
<text x="266.9" y="62.3">GND</text>
<text x="29.2" y="69">GND</text>
<text x="353.9" y="70.2">GND</text>
<text x="380.2" y="70.2">GND</text>
<text x="353.9" y="107.1">GND</text>
<text x="107.5" y="117.7">GND</text>
<text x="119.3" y="117.7">GND</text>
<text x="145.7" y="128.2">GND</text>
<text x="156.2" y="128.2">GND</text>
<text x="21.8" y="151.9">GND</text>
<text x="111.4" y="167.7">GND</text>
<text x="153.6" y="162.5">GND</text>
<text x="208.9" y="162.5">GND</text>
<text x="259" y="231">GND</text>
<text x="290.6" y="231">GND</text>
<text x="298.5" y="231">GND</text>
<text x="309.1" y="231">GND</text>
<text x="269.5" y="238.9">GND</text>
<text x="148.3" y="270.5">GND</text>
<text x="179.9" y="270.5">GND</text>
<text x="201" y="270.5">GND</text>
</g>
<g font-size="1.9" fill="#0e0e0e">
<text x="355.1" y="278.6">3F, N°4-2, Jin Xi Street</text>
<text x="355.1" y="281.2">Zhong Shan District</text>
<text x="355.1" y="283.8">Taipei City 104</text>
<text x="355.1" y="286.5">TAIWAN</text>
</g>
</svg>
